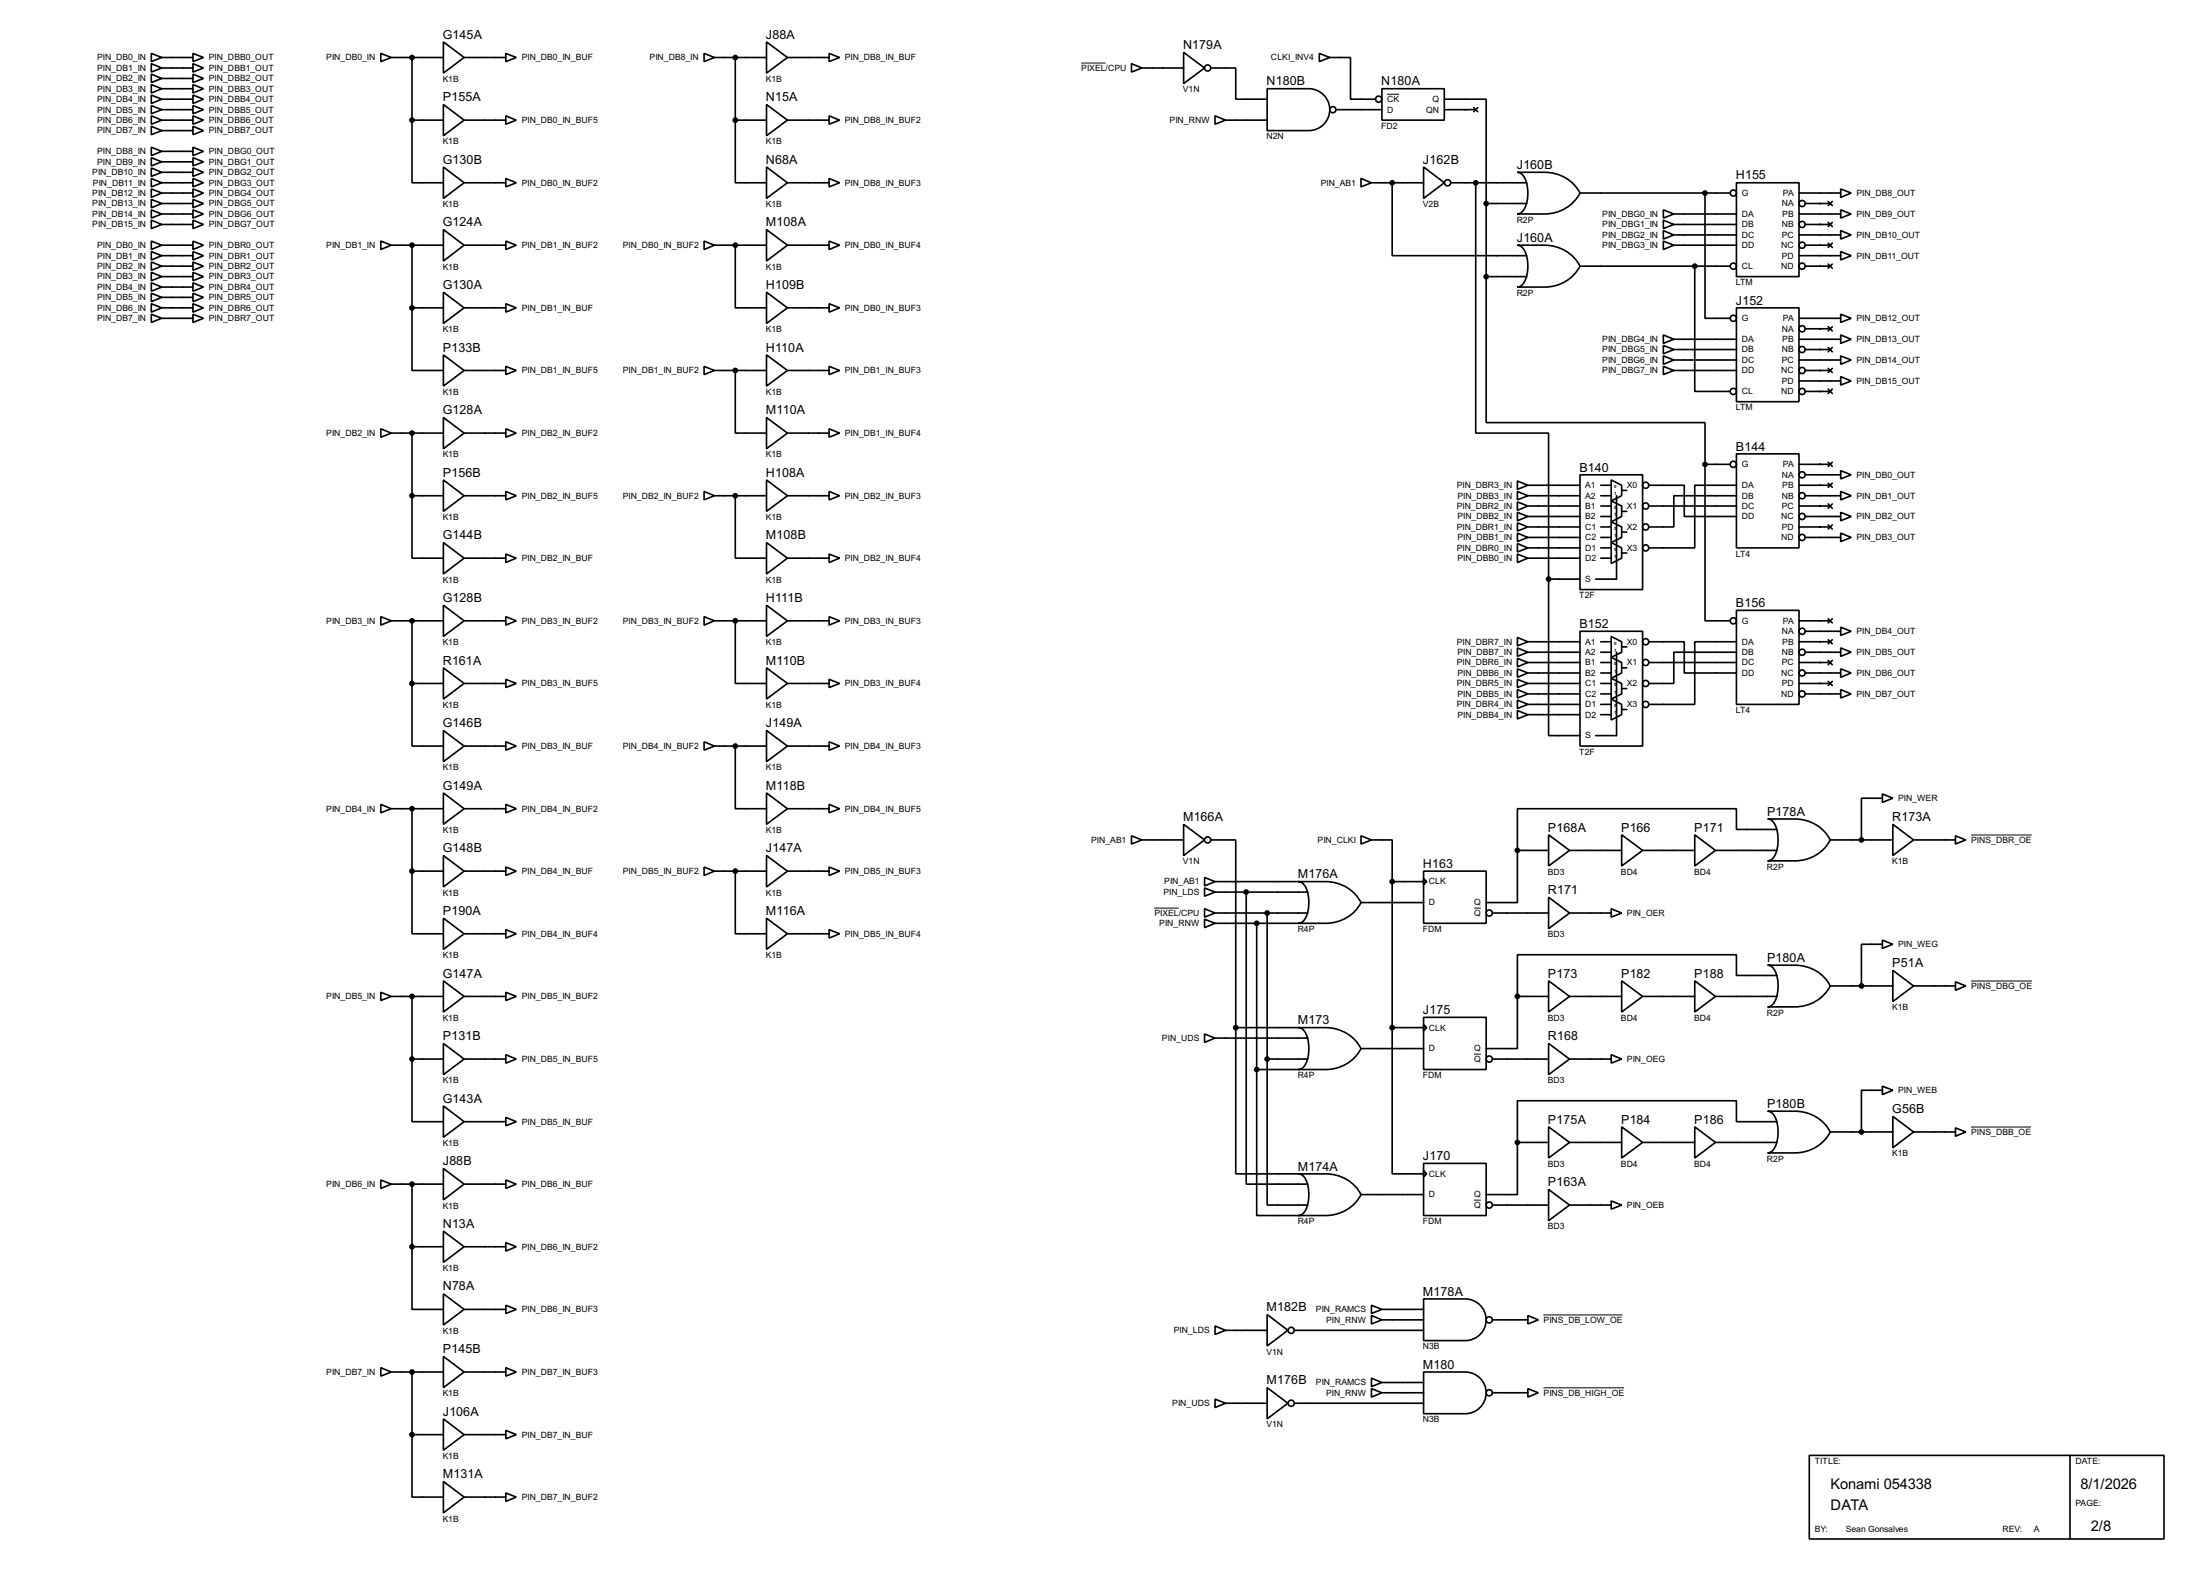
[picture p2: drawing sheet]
<svg xmlns="http://www.w3.org/2000/svg" width="536mm" height="383mm" viewBox="0 0 536 383" stroke-linecap="round" stroke-linejoin="round" font-family="sans-serif">
<g fill="none" stroke="#000" stroke-width=".4">
<path d="M36.9 13l2.5 1-2.5 1zM36.9 15.5l2.5 1.1-2.5 1zM36.9 18.1l2.5 1-2.5 1zM39.4 14h7.6M39.4 16.6h7.6M39.4 19.1h7.6M47 13l2.6 1-2.6 1zM47 15.5l2.6 1.1-2.6 1zM47 18.1l2.6 1-2.6 1zM92.8 13l2.5 1-2.5 1zM95.3 14h12.7M100.4 14v15.3"/>
<path d="M108 10.2l5.1 3.8-5.1 3.8zM113.1 14h10.1M123.2 13l2.6 1-2.6 1zM171.5 13l2.5 1-2.5 1zM174 14h12.7M179.1 14v15.3M186.7 10.2l5.1 3.8-5.1 3.8zM191.8 14h10.2M202 13l2.5 1-2.5 1zM275.6 15.5l2.6 1.1-2.6 1zM278.2 16.6h10.1M288.3 12.8l5.1 3.8-5.1 3.8z"/>
<path d="M294.9 16.6h6.1v7.6h7.7M321.4 13l2.5 1-2.5 1zM323.9 14h5.1v10.2h6.1M36.9 20.6l2.5 1-2.5 1.1zM36.9 23.2l2.5 1-2.5 1zM36.9 25.7l2.5 1-2.5 1zM36.9 28.2l2.5 1.1-2.5 1zM36.9 30.8l2.5 1-2.5 1zM36.9 35.9l2.5 1-2.5 1zM36.9 38.4l2.5 1-2.5 1zM39.4 29.3h7.6M39.4 21.6h7.6"/>
<path d="M39.4 24.2h7.6M39.4 26.7h7.6M39.4 31.8h7.6M39.4 36.9h7.6M39.4 39.4h7.6M47 20.6l2.6 1-2.6 1.1zM47 23.2l2.6 1-2.6 1zM47 25.7l2.6 1-2.6 1zM47 28.2l2.6 1.1-2.6 1zM47 30.8l2.6 1-2.6 1zM47 35.9l2.6 1-2.6 1zM47 38.4l2.6 1-2.6 1z"/>
<path d="M100.4 29.3v15.2h7.6M100.4 29.3h7.6M108 25.5l5.1 3.8-5.1 3.8zM113.1 29.3h10.1M123.2 28.2l2.6 1.1-2.6 1zM179.1 29.3v15.2h7.6M179.1 29.3h7.6M186.7 25.5l5.1 3.8-5.1 3.8zM191.8 29.3h10.2M202 28.2l2.5 1.1-2.5 1zM296 28.2l2.5 1.1-2.5 1zM298.5 29.3h10.2"/>
<path d="M308.7 21.6h10.1a5.1 5.1 0 0 1 5.1 5.1 5.1 5.1 0 0 1-5.1 5.1h-10.1zM325.4 26.7h11.2M336.6 21.6h15.2v7.7h-15.2zM351.8 24.2h10.2v25.4M351.8 26.7h7.7M359 26.2l1 1M360 26.2l-1 1M36.9 40.9l2.5 1.1-2.5 1zM36.9 43.5l2.5 1-2.5 1zM36.9 46l2.5 1-2.5 1.1zM36.9 48.6l2.5 1-2.5 1zM36.9 51.1l2.5 1-2.5 1z"/>
<path d="M36.9 53.6l2.5 1.1-2.5 1zM36.9 58.7l2.5 1-2.5 1.1zM39.4 59.7h7.6M39.4 44.5h7.6M39.4 42h7.6M39.4 47h7.6M39.4 49.6h7.6M39.4 52.1h7.6M39.4 54.7h7.6M47 40.9l2.6 1.1-2.6 1zM47 43.5l2.6 1-2.6 1zM47 46l2.6 1-2.6 1.1z"/>
<path d="M47 48.6l2.6 1-2.6 1zM47 51.1l2.6 1-2.6 1zM47 53.6l2.6 1.1-2.6 1zM47 58.7l2.6 1-2.6 1.1zM92.8 58.7l2.5 1-2.5 1.1zM95.3 59.7h12.7M100.4 59.7v15.3M108 55.9l5.1 3.8-5.1 3.9zM108 40.7l5.1 3.8-5.1 3.8zM113.1 59.7h10.1M113.1 44.5h10.1M123.2 58.7l2.6 1-2.6 1.1z"/>
<path d="M123.2 43.5l2.6 1-2.6 1zM171.5 58.7l2.5 1-2.5 1.1zM174 59.7h12.7M179.1 59.7v15.3h7.6M186.7 55.9l5.1 3.8-5.1 3.9zM186.7 40.7l5.1 3.8-5.1 3.8zM191.8 59.7h10.2M191.8 44.5h10.2M202 58.7l2.5 1-2.5 1.1zM202 43.5l2.5 1-2.5 1zM331.5 43.5l2.6 1-2.6 1zM334.1 44.5h12.7"/>
<path d="M339.1 44.5v17.8h32.8M346.8 40.7l5 3.8-5 3.8zM353.4 44.5h18.5M359.5 44.5v61h17.7v35.5M362 49.6h9.9M362 49.6v17.8M369.6 59.7h6.6a9.6 9.6 0 0 1 8.7 5.1 9.6 9.6 0 0 1-8.7 5.1h-6.6a3.2 3.2 0 0 0 2.4-3.1 7.7 7.7 0 0 0-1.4-6.7zM369.6 42h6.6a9.6 9.6 0 0 1 8.7 5 9.6 9.6 0 0 1-8.7 5.1h-6.6a3.2 3.2 0 0 0 2.4-3.1 7.6 7.6 0 0 0-1.4-6.6zM384.9 47h36.5M405.2 51.1l2.5 1-2.5 1zM405.2 53.6l2.5 1.1-2.5 1zM405.2 56.2l2.5 1-2.5 1z"/>
<path d="M405.2 58.7l2.5 1-2.5 1.1zM407.7 59.7h15.3M407.7 52.1h15.3M407.7 54.7h15.3M407.7 57.2h15.3M415.3 47v30.5h6.1M423 44.5h15.2v22.9h-15.2zM438.2 47h10.2M438.2 52.1h10.2M438.2 57.2h10.2M439.7 59.7h6.1M439.7 49.6h6.1"/>
<path d="M439.7 54.7h6.1M445.3 49.1l1 1M445.3 54.2l1 1M445.3 59.2l1 1.1M446.3 49.1l-1 1M446.3 54.2l-1 1M446.3 59.2l-1 1.1M448.4 46l2.5 1-2.5 1.1zM448.4 51.1l2.5 1-2.5 1zM448.4 56.2l2.5 1-2.5 1zM36.9 61.3l2.5 1-2.5 1zM36.9 63.8l2.5 1-2.5 1z"/>
<path d="M36.9 66.3l2.5 1.1-2.5 1zM36.9 68.9l2.5 1-2.5 1zM36.9 71.4l2.5 1-2.5 1.1zM36.9 74l2.5 1-2.5 1zM36.9 76.5l2.5 1-2.5 1zM39.4 75h7.6M39.4 62.3h7.6M39.4 64.8h7.6M39.4 67.4h7.6M39.4 69.9h7.6M39.4 72.4h7.6M39.4 77.5h7.6"/>
<path d="M47 61.3l2.6 1-2.6 1zM47 63.8l2.6 1-2.6 1zM47 66.3l2.6 1.1-2.6 1zM47 68.9l2.6 1-2.6 1zM47 71.4l2.6 1-2.6 1.1zM47 74l2.6 1-2.6 1zM47 76.5l2.6 1-2.6 1zM100.4 75v15.2h7.6M100.4 75h7.6M108 71.2l5.1 3.8-5.1 3.8zM113.1 75h10.1M123.2 74l2.6 1-2.6 1z"/>
<path d="M186.7 71.2l5.1 3.8-5.1 3.8zM191.8 75h10.2M202 74l2.5 1-2.5 1zM362 67.4v35.5h53.3v10.2M362 67.4h9.9M384.9 64.8h36.5M412.8 64.8v30.5h8.6M423 75h15.2v22.8h-15.2zM438.2 62.3h10.2M438.2 77.5h10.2M439.7 64.8h6.1M445.3 79.6l1 1"/>
<path d="M445.3 64.3l1 1M446.3 79.6l-1 1M446.3 64.3l-1 1M448.4 76.5l2.5 1-2.5 1zM448.4 61.3l2.5 1-2.5 1zM108 86.4l5.1 3.8-5.1 3.8zM113.1 90.2h10.1M123.2 89.2l2.6 1-2.6 1zM171.5 89.2l2.5 1-2.5 1zM174 90.2h12.7M179.1 90.2v15.3h7.6M186.7 86.4l5.1 3.8-5.1 3.8z"/>
<path d="M191.8 90.2h10.2M202 89.2l2.5 1-2.5 1zM405.2 81.6l2.5 1-2.5 1zM405.2 84.1l2.5 1-2.5 1.1zM405.2 86.7l2.5 1-2.5 1zM405.2 89.2l2.5 1-2.5 1zM407.7 90.2h15.3M407.7 82.6h15.3M407.7 85.1h15.3M407.7 87.7h15.3M438.2 82.6h10.2M438.2 87.7h10.2"/>
<path d="M438.2 92.8h10.2M439.7 90.2h6.1M439.7 85.1h6.1M439.7 80.1h6.1M439.7 95.3h6.1M445.3 84.6l1 1.1M445.3 89.7l1 1M445.3 94.8l1 1M446.3 84.6l-1 1.1M446.3 89.7l-1 1M446.3 94.8l-1 1M448.4 81.6l2.5 1-2.5 1z"/>
<path d="M448.4 86.7l2.5 1-2.5 1zM448.4 91.7l2.5 1.1-2.5 1zM92.8 104.4l2.5 1.1-2.5 1zM95.3 105.5h12.7M100.4 105.5v15.2M108 101.7l5.1 3.8-5.1 3.8zM108 116.9l5.1 3.8-5.1 3.8zM113.1 105.5h10.1M123.2 104.4l2.6 1.1-2.6 1zM123.2 119.7l2.6 1-2.6 1zM171.5 119.7l2.5 1-2.5 1zM186.7 116.9l5.1 3.8-5.1 3.8z"/>
<path d="M186.7 101.7l5.1 3.8-5.1 3.8zM191.8 105.5h10.2M202 119.7l2.5 1-2.5 1zM202 104.4l2.5 1.1-2.5 1zM369.6 119.7l2.6 1-2.6 1zM369.6 117.1l2.6 1.1-2.6 1zM372.2 118.2h12.7M384.9 115.6h15.2v28h-15.2zM389.9 118.2h2.6M392.5 116.9l2.5 1.3v2.5l-2.5 1.3zM395 119.4h1.3M401.6 118.2h8.7v7.6h12.7"/>
<path d="M415.3 113.1v38.1h6.1M415.3 113.1h6.1M423 110.5h15.2v22.9h-15.2zM423 118.2h-10.2v15.2h-11.2M438.2 118.2h7.6M438.2 113.1h7.6M439.7 115.6h8.7M445.3 112.6l1 1M445.3 117.7l1 1M446.3 112.6l-1 1M446.3 117.7l-1 1M448.4 114.6l2.5 1-2.5 1z"/>
<path d="M448.4 119.7l2.5 1-2.5 1zM100.4 120.7v15.2h7.6M100.4 120.7h7.6M108 132.1l5.1 3.8-5.1 3.9zM113.1 135.9h10.1M113.1 120.7h10.1M123.2 134.9l2.6 1-2.6 1.1zM174 120.7h12.7M179.1 120.7v15.2h7.6M186.7 132.1l5.1 3.8-5.1 3.9zM191.8 135.9h10.2M191.8 120.7h10.2"/>
<path d="M202 134.9l2.5 1-2.5 1.1zM369.6 122.2l2.6 1-2.6 1.1zM369.6 124.8l2.6 1-2.6 1zM369.6 127.3l2.6 1-2.6 1zM369.6 129.8l2.6 1.1-2.6 1zM369.6 132.4l2.6 1-2.6 1zM369.6 134.9l2.6 1-2.6 1.1zM372.2 135.9h12.7M372.2 120.7h12.7M372.2 123.2h12.7M372.2 125.8h12.7M372.2 130.9h12.7"/>
<path d="M372.2 128.3h12.7M372.2 133.4h12.7M389.9 135.9h2.6M389.9 120.7h2.6M389.9 123.2h2.6M389.9 125.8h2.6M389.9 130.9h2.6M389.9 128.3h2.6M389.9 133.4h2.6M392.5 122l2.5 1.2v2.6l-2.5 1.3zM392.5 127.1l2.5 1.2v2.6l-2.5 1.2zM392.5 132.1l2.5 1.3v2.5l-2.5 1.3z"/>
<path d="M393.8 120.7v20.3h-5.1M395 124.5h1.3M395 129.6h1.3M395 134.7h1.3M401.6 123.2h21.4M423 120.7h-15.3v7.6h-6.1M438.2 123.2h7.6M438.2 128.3h7.6M439.7 120.7h8.7M439.7 125.8h8.7M439.7 130.9h8.7M445.3 122.7l1 1.1"/>
<path d="M445.3 127.8l1 1M446.3 122.7l-1 1.1M446.3 127.8l-1 1M448.4 124.8l2.5 1-2.5 1zM448.4 129.8l2.5 1.1-2.5 1zM92.8 150.2l2.5 1-2.5 1zM95.3 151.2h12.7M100.4 151.2v15.2M108 147.4l5.1 3.8-5.1 3.8zM113.1 151.2h10.1M123.2 150.2l2.6 1-2.6 1zM171.5 150.2l2.5 1-2.5 1z"/>
<path d="M174 151.2h12.7M179.1 151.2v15.2h7.6M186.7 147.4l5.1 3.8-5.1 3.8zM191.8 151.2h10.2M202 150.2l2.5 1-2.5 1zM369.6 155.2l2.6 1.1-2.6 1zM369.6 157.8l2.6 1-2.6 1zM372.2 158.8h12.7M372.2 156.3h12.7M377.2 141v38.1h7.7M377.2 141h7.7M384.9 153.7h15.2v28h-15.2z"/>
<path d="M389.9 158.8h2.6M389.9 156.3h2.6M392.5 155l2.5 1.3v2.5l-2.5 1.3zM393.8 158.8v20.3h-5.1M395 157.5h1.3M401.6 156.3h8.7v7.6h12.7M423 148.6h15.2v22.9h-15.2zM423 156.3h-10.2v15.2h-11.2M423 158.8h-15.3v7.6h-6.1M438.2 151.2h7.6M438.2 156.3h7.6M439.7 153.7h8.7"/>
<path d="M439.7 158.8h8.7M445.3 150.7l1 1M445.3 155.8l1 1M446.3 150.7l-1 1M446.3 155.8l-1 1M448.4 152.7l2.5 1-2.5 1zM448.4 157.8l2.5 1-2.5 1zM100.4 166.4v15.3h7.6M100.4 166.4h7.6M108 177.9l5.1 3.8-5.1 3.8zM108 162.6l5.1 3.8-5.1 3.8zM113.1 166.4h10.1"/>
<path d="M123.2 165.4l2.6 1-2.6 1zM186.7 177.9l5.1 3.8-5.1 3.8zM186.7 162.6l5.1 3.8-5.1 3.8zM191.8 166.4h10.2M202 165.4l2.5 1-2.5 1zM369.6 160.3l2.6 1-2.6 1.1zM369.6 162.9l2.6 1-2.6 1zM369.6 165.4l2.6 1-2.6 1zM369.6 167.9l2.6 1.1-2.6 1zM369.6 170.5l2.6 1-2.6 1zM369.6 173l2.6 1-2.6 1.1zM372.2 166.4h12.7"/>
<path d="M372.2 161.3h12.7M372.2 163.9h12.7M372.2 169h12.7M372.2 171.5h12.7M372.2 174h12.7M389.9 166.4h2.6M389.9 161.3h2.6M389.9 163.9h2.6M389.9 169h2.6M389.9 171.5h2.6M389.9 174h2.6M392.5 160.1l2.5 1.2v2.6l-2.5 1.3z"/>
<path d="M392.5 165.2l2.5 1.2v2.6l-2.5 1.2zM392.5 170.2l2.5 1.3v2.5l-2.5 1.3zM395 162.6h1.3M395 167.7h1.3M395 172.8h1.3M401.6 161.3h21.4M438.2 166.4h7.6M438.2 161.3h7.6M439.7 163.9h8.7M439.7 169h8.7M445.3 160.8l1 1.1M445.3 165.9l1 1"/>
<path d="M446.3 160.8l-1 1.1M446.3 165.9l-1 1M448.4 162.9l2.5 1-2.5 1zM448.4 167.9l2.5 1.1-2.5 1zM92.8 195.9l2.5 1-2.5 1zM95.3 196.9h12.7M100.4 196.9v15.2M108 193.1l5.1 3.8-5.1 3.8zM113.1 196.9h10.1M113.1 181.7h10.1M123.2 195.9l2.6 1-2.6 1zM123.2 180.6l2.6 1.1-2.6 1z"/>
<path d="M171.5 180.6l2.5 1.1-2.5 1zM174 181.7h12.7M179.1 181.7v15.2h7.6M186.7 193.1l5.1 3.8-5.1 3.8zM191.8 196.9h10.2M191.8 181.7h10.2M202 180.6l2.5 1.1-2.5 1zM202 195.9l2.5 1-2.5 1zM430.6 199.4h6.6a9.6 9.6 0 0 1 8.6 5.1 9.5 9.5 0 0 1-8.6 5.1h-6.6a3.2 3.2 0 0 0 2.3-3.1 7.8 7.8 0 0 0-1.3-6.7zM458.5 193.3l2.6 1.1-2.6 1zM458.5 194.4h-5.1v10.1M100.4 212.1v15.3h7.6"/>
<path d="M100.4 212.1h7.6M108 208.3l5.1 3.8-5.1 3.9zM113.1 212.1h10.1M123.2 211.1l2.6 1-2.6 1.1zM171.5 211.1l2.5 1-2.5 1.1zM174 212.1h12.7M179.1 212.1v15.3h7.6M186.7 208.3l5.1 3.8-5.1 3.9zM191.8 212.1h10.2M202 211.1l2.5 1-2.5 1.1zM275.6 203.5l2.6 1-2.6 1zM278.2 204.5h10.1"/>
<path d="M288.3 200.7l5.1 3.8-5.1 3.8zM293.4 216.2l2.6 1-2.6 1zM293.4 213.7l2.6 1-2.6 1zM294.9 204.5h6.1v45.7M296 214.7h20.3M296 217.2h22.6M303.6 217.2v71.1h15M316.3 214.7h6.6a9.6 9.6 0 0 1 8.6 5.1 9.5 9.5 0 0 1-8.6 5h-6.6a3.1 3.1 0 0 0 2.3-3.1 7.8 7.8 0 0 0-1.3-6.6zM331.5 203.5l2.6 1-2.6 1zM331.5 219.8h15.3M334.1 204.5h5v10.2M339.1 214.7h7.7"/>
<path d="M339.1 214.7v35.5M346.8 212.1h15.2v12.7h-15.2zM346.8 213.9l.7 .8-.7 .7zM369.6 207.1v12.7h-7.6M369.6 207.1h7.6M377.2 218.5l5.1 3.8-5.1 3.8zM377.2 203.3l5.1 3.8-5.1 3.8zM382.3 207.1h12.7M395 203.3l5.1 3.8-5.1 3.8zM400.1 207.1h12.7M412.8 203.3l5.1 3.8-5.1 3.8zM417.9 207.1h15"/>
<path d="M432.9 202h-9.9v-5.1h-53.4v10.2M445.8 204.5h15.3M461.1 200.7l5 3.8-5 3.8zM466.1 204.5h10.2M476.3 203.5l2.5 1-2.5 1zM108 238.8l5.1 3.8-5.1 3.8zM108 223.6l5.1 3.8-5.1 3.8zM113.1 227.4h10.1M123.2 226.4l2.6 1-2.6 1zM186.7 223.6l5.1 3.8-5.1 3.8zM191.8 227.4h10.2M202 226.4l2.5 1-2.5 1z"/>
<path d="M293.4 223.8l2.6 1-2.6 1.1zM293.4 221.3l2.6 1-2.6 1zM296 222.3h22.6M296 224.8h20.3M306.1 224.8v35.6M308.7 222.3v35.6M363.5 222.3h13.7M377.2 238.8l5.1 3.8-5.1 3.8zM382.3 222.3h10.2M392.5 221.3l2.5 1-2.5 1zM395 238.8l5.1 3.8-5.1 3.8zM412.8 238.8l5.1 3.8-5.1 3.8z"/>
<path d="M430.6 235h6.6a9.5 9.5 0 0 1 8.6 5.1 9.5 9.5 0 0 1-8.6 5.1h-6.6a3.2 3.2 0 0 0 2.3-3.2 7.7 7.7 0 0 0-1.3-6.6zM432.9 237.5h-9.9v-5h-53.4v10.1M458.5 228.9l2.6 1-2.6 1zM458.5 229.9h-5.1v10.2M461.1 236.3l5 3.8-5 3.8zM476.3 239.1l2.5 1-2.5 1zM92.8 241.6l2.5 1-2.5 1zM95.3 242.6h12.7M100.4 257.9v15.2h7.6M100.4 257.9h7.6M100.4 242.6v15.3M108 254.1l5.1 3.8-5.1 3.8z"/>
<path d="M113.1 242.6h10.1M113.1 257.9h10.1M123.2 241.6l2.6 1-2.6 1zM123.2 256.8l2.6 1.1-2.6 1zM293.4 251.8l2.6 1-2.6 1zM296 252.8h22.6M301 250.2v35.6h15.3M301 250.2h15.3M308.7 257.9v35.5h9.9M308.7 257.9h9.9M316.3 250.2h6.6a9.6 9.6 0 0 1 8.6 5.1 9.5 9.5 0 0 1-8.6 5.1h-6.6a3.2 3.2 0 0 0 2.3-3.1 7.8 7.8 0 0 0-1.3-6.7zM331.5 255.3h15.3"/>
<path d="M339.1 250.2v35.6h7.7M339.1 250.2h7.7M346.8 247.7h15.2v12.7h-15.2zM346.8 249.5l.7 .7-.7 .8zM363.5 257.9h13.7M369.6 242.6v12.7h-7.6M369.6 242.6h7.6M377.2 254.1l5.1 3.8-5.1 3.8zM382.3 242.6h12.7M382.3 257.9h10.2M392.5 256.8l2.5 1.1-2.5 1zM400.1 242.6h12.7"/>
<path d="M417.9 242.6h15M445.8 240.1h15.3M466.1 240.1h10.2M108 269.3l5.1 3.8-5.1 3.8zM113.1 273.1h10.1M123.2 272.1l2.6 1-2.6 1zM306.1 260.4v35.6h10.2M306.1 260.4h10.2M369.6 278.2v12.7h-7.6M369.6 278.2h7.6M377.2 274.4l5.1 3.8-5.1 3.8zM382.3 278.2h12.7"/>
<path d="M395 274.4l5.1 3.8-5.1 3.8zM400.1 278.2h12.7M412.8 274.4l5.1 3.8-5.1 3.8zM417.9 278.2h15M430.6 270.6h6.6a9.5 9.5 0 0 1 8.6 5 9.5 9.5 0 0 1-8.6 5.1h-6.6a3.2 3.2 0 0 0 2.3-3.1 7.7 7.7 0 0 0-1.3-6.6zM432.9 273.1h-9.9v-5.1h-53.4v10.2M445.8 275.6h15.3M458.5 264.5l2.6 1-2.6 1zM458.5 265.5h-5.1v10.1M461.1 271.8l5 3.8-5 3.9zM466.1 275.6h10.2M476.3 274.6l2.5 1-2.5 1.1z"/>
<path d="M92.8 287.3l2.5 1-2.5 1.1zM95.3 288.3h12.7M100.4 288.3v15.3M108 284.5l5.1 3.8-5.1 3.9zM108 299.8l5.1 3.8-5.1 3.8zM113.1 288.3h10.1M123.2 287.3l2.6 1-2.6 1.1zM316.3 285.8h6.6a9.5 9.5 0 0 1 8.6 5.1 9.5 9.5 0 0 1-8.6 5.1h-6.6a3.2 3.2 0 0 0 2.3-3.2 7.7 7.7 0 0 0-1.3-6.6zM331.5 290.9h15.3M346.8 283.3h15.2v12.7h-15.2zM346.8 285l.7 .8-.7 .8zM363.5 293.4h13.7"/>
<path d="M377.2 289.6l5.1 3.8-5.1 3.8zM382.3 293.4h10.2M392.5 292.4l2.5 1-2.5 1zM100.4 303.6v15.2h7.6M100.4 303.6h7.6M108 315l5.1 3.8-5.1 3.8zM113.1 303.6h10.1M113.1 318.8h10.1M123.2 302.6l2.6 1-2.6 1zM123.2 317.8l2.6 1-2.6 1zM334.1 317.8l2.5 1-2.5 1zM336.6 318.8h10.2"/>
<path d="M346.8 316.3h10.1a5.1 5.1 0 0 1 5.1 5 5.1 5.1 0 0 1-5.1 5.1h-10.1zM92.8 333l2.5 1.1-2.5 1zM95.3 334.1h12.7M100.4 334.1v15.2M108 330.3l5.1 3.8-5.1 3.8zM113.1 334.1h10.1M123.2 333l2.6 1.1-2.6 1zM296 322.9l2.5 1-2.5 1zM298.5 323.9h10.2M308.7 320.1l5 3.8-5 3.8zM308.7 337.9l5 3.8-5 3.8zM315.3 323.9h31.5"/>
<path d="M334.1 320.3l2.5 1.1-2.5 1zM334.1 335.6l2.5 1-2.5 1zM334.1 338.1l2.5 1-2.5 1.1zM336.6 321.4h10.2M336.6 336.6h10.2M336.6 339.1h10.2M346.8 334.1h10.1a5.1 5.1 0 0 1 5.1 5 5.1 5.1 0 0 1-5.1 5.1h-10.1zM363.5 321.4h8.7M363.5 339.1h8.7M372.2 320.3l2.5 1.1-2.5 1zM372.2 338.1l2.5 1-2.5 1.1zM100.4 349.3v15.2h7.6"/>
<path d="M100.4 349.3h7.6M108 345.5l5.1 3.8-5.1 3.8zM113.1 349.3h10.1M123.2 348.3l2.6 1-2.6 1zM296 340.7l2.5 1-2.5 1zM298.5 341.7h10.2M315.3 341.7h31.5M440.7 354.4h86.4v20.3h-86.4zM504.2 354.4v20.3M108 360.7l5.1 3.8-5.1 3.9zM113.1 364.5h10.1M123.2 363.5l2.6 1-2.6 1.1z"/>
<circle cx="294.1" cy="16.6" r=".75"/>
<circle cx="324.6" cy="26.7" r=".75"/>
<circle cx="335.8" cy="24.2" r=".75"/>
<circle cx="352.6" cy="44.5" r=".75"/>
<circle cx="422.2" cy="47" r=".75"/>
<circle cx="438.9" cy="59.7" r=".75"/>
<circle cx="438.9" cy="54.7" r=".75"/>
<circle cx="438.9" cy="49.6" r=".75"/>
<circle cx="422.2" cy="77.5" r=".75"/>
<circle cx="422.2" cy="64.8" r=".75"/>
<circle cx="438.9" cy="64.8" r=".75"/>
<circle cx="422.2" cy="95.3" r=".75"/>
<circle cx="438.9" cy="95.3" r=".75"/>
<circle cx="438.9" cy="80.1" r=".75"/>
<circle cx="438.9" cy="85.1" r=".75"/>
<circle cx="438.9" cy="90.2" r=".75"/>
<circle cx="400.8" cy="118.2" r=".75"/>
<circle cx="422.2" cy="113.1" r=".75"/>
<circle cx="438.9" cy="115.6" r=".75"/>
<circle cx="400.8" cy="133.4" r=".75"/>
<circle cx="400.8" cy="128.3" r=".75"/>
<circle cx="400.8" cy="123.2" r=".75"/>
<circle cx="438.9" cy="130.9" r=".75"/>
<circle cx="438.9" cy="125.8" r=".75"/>
<circle cx="438.9" cy="120.7" r=".75"/>
<circle cx="400.8" cy="156.3" r=".75"/>
<circle cx="422.2" cy="151.2" r=".75"/>
<circle cx="438.9" cy="158.8" r=".75"/>
<circle cx="438.9" cy="153.7" r=".75"/>
<circle cx="400.8" cy="161.3" r=".75"/>
<circle cx="400.8" cy="171.5" r=".75"/>
<circle cx="400.8" cy="166.4" r=".75"/>
<circle cx="438.9" cy="163.9" r=".75"/>
<circle cx="438.9" cy="169" r=".75"/>
<circle cx="294.1" cy="204.5" r=".75"/>
<circle cx="362.7" cy="222.3" r=".75"/>
<circle cx="362.7" cy="257.9" r=".75"/>
<circle cx="362.7" cy="293.4" r=".75"/>
<circle cx="314.5" cy="323.9" r=".75"/>
<circle cx="362.7" cy="321.4" r=".75"/>
<circle cx="362.7" cy="339.1" r=".75"/>
<circle cx="314.5" cy="341.7" r=".75"/>
</g>
<g fill="#000">
<circle cx="356.9" cy="26.7" r=".2"/>
<circle cx="443.3" cy="59.7" r=".2"/>
<circle cx="443.3" cy="54.7" r=".2"/>
<circle cx="443.3" cy="49.6" r=".2"/>
<circle cx="443.3" cy="64.8" r=".2"/>
<circle cx="443.3" cy="85.1" r=".2"/>
<circle cx="443.3" cy="95.3" r=".2"/>
<circle cx="443.3" cy="80.1" r=".2"/>
<circle cx="443.3" cy="90.2" r=".2"/>
<circle cx="443.3" cy="113.1" r=".2"/>
<circle cx="443.3" cy="118.2" r=".2"/>
<circle cx="443.3" cy="128.3" r=".2"/>
<circle cx="443.3" cy="123.2" r=".2"/>
<circle cx="443.3" cy="156.3" r=".2"/>
<circle cx="443.3" cy="151.2" r=".2"/>
<circle cx="443.3" cy="166.4" r=".2"/>
<circle cx="443.3" cy="161.3" r=".2"/>
</g>
<g fill="#000" stroke="#000" stroke-width=".4">
<circle cx="100.3" cy="14" r=".5"/>
<circle cx="179.1" cy="14" r=".5"/>
<circle cx="100.3" cy="29.3" r=".5"/>
<circle cx="179.1" cy="29.3" r=".5"/>
<circle cx="100.3" cy="59.7" r=".5"/>
<circle cx="179.1" cy="59.7" r=".5"/>
<circle cx="339.1" cy="44.5" r=".5"/>
<circle cx="359.4" cy="44.5" r=".5"/>
<circle cx="362" cy="49.6" r=".5"/>
<circle cx="415.3" cy="47" r=".5"/>
<circle cx="100.3" cy="75" r=".5"/>
<circle cx="362" cy="67.4" r=".5"/>
<circle cx="412.8" cy="64.8" r=".5"/>
<circle cx="179.1" cy="90.2" r=".5"/>
<circle cx="100.3" cy="105.5" r=".5"/>
<circle cx="415.3" cy="113.1" r=".5"/>
<circle cx="100.3" cy="120.7" r=".5"/>
<circle cx="179.1" cy="120.7" r=".5"/>
<circle cx="100.3" cy="151.2" r=".5"/>
<circle cx="179.1" cy="151.2" r=".5"/>
<circle cx="377.2" cy="141" r=".5"/>
<circle cx="100.3" cy="166.4" r=".5"/>
<circle cx="100.3" cy="196.9" r=".5"/>
<circle cx="179.1" cy="181.7" r=".5"/>
<circle cx="100.3" cy="212.1" r=".5"/>
<circle cx="179.1" cy="212.1" r=".5"/>
<circle cx="303.5" cy="217.2" r=".5"/>
<circle cx="339.1" cy="214.7" r=".5"/>
<circle cx="369.6" cy="207.1" r=".5"/>
<circle cx="453.4" cy="204.5" r=".5"/>
<circle cx="306.1" cy="224.8" r=".5"/>
<circle cx="308.6" cy="222.3" r=".5"/>
<circle cx="100.3" cy="242.6" r=".5"/>
<circle cx="100.3" cy="257.9" r=".5"/>
<circle cx="301" cy="250.2" r=".5"/>
<circle cx="308.6" cy="257.9" r=".5"/>
<circle cx="339.1" cy="250.2" r=".5"/>
<circle cx="369.6" cy="242.6" r=".5"/>
<circle cx="453.4" cy="240.1" r=".5"/>
<circle cx="306.1" cy="260.4" r=".5"/>
<circle cx="369.6" cy="278.2" r=".5"/>
<circle cx="453.4" cy="275.6" r=".5"/>
<circle cx="100.3" cy="288.3" r=".5"/>
<circle cx="100.3" cy="303.6" r=".5"/>
<circle cx="100.3" cy="334.1" r=".5"/>
<circle cx="100.3" cy="349.3" r=".5"/>
</g>
<path d="M263.4 15.4h5.9M337.9 23h2.9M480.1 203.3h14.8M281.2 221.1h5.9M359.1 221.1h1.6M480.1 238.9h14.9M359.1 256.7h1.6M480.1 274.4h14.6M359.1 292.2h1.6M376 320.2h19.2M376 337.9h19.6" fill="none" stroke="#000" stroke-width=".24"/>
<g font-size="4">
<text x="445.9" y="362.5">Konami 054338</text>
<text x="506.8" y="362.5">8/1/2026</text>
<text x="445.9" y="367.6">DATA</text>
<text x="509.3" y="372.7">2/8</text>
</g>
<g font-size="3.4">
<text x="107.9" y="9.4">G145A</text>
<text x="186.6" y="9.4">J88A</text>
<text x="288.2" y="12">N179A</text>
<text x="308.5" y="20.8">N180B</text>
<text x="336.5" y="20.8">N180A</text>
<text x="107.9" y="24.7">P155A</text>
<text x="186.6" y="24.7">N15A</text>
<text x="107.9" y="39.9">G130B</text>
<text x="186.6" y="39.9">N68A</text>
<text x="346.6" y="39.9">J162B</text>
<text x="369.5" y="41.2">J160B</text>
<text x="422.8" y="43.7">H155</text>
<text x="107.9" y="55.1">G124A</text>
<text x="186.6" y="55.1">M108A</text>
<text x="369.5" y="58.9">J160A</text>
<text x="107.9" y="70.4">G130A</text>
<text x="186.6" y="70.4">H109B</text>
<text x="422.8" y="74.1">J152</text>
<text x="107.9" y="85.6">P133B</text>
<text x="186.6" y="85.6">H110A</text>
<text x="107.9" y="100.9">G128A</text>
<text x="186.6" y="100.9">M110A</text>
<text x="422.8" y="109.7">B144</text>
<text x="107.9" y="116.1">P156B</text>
<text x="186.6" y="116.1">H108A</text>
<text x="384.7" y="114.8">B140</text>
<text x="107.9" y="131.3">G144B</text>
<text x="186.6" y="131.3">M108B</text>
<text x="107.9" y="146.6">G128B</text>
<text x="186.6" y="146.6">H111B</text>
<text x="422.8" y="147.8">B156</text>
<text x="384.7" y="152.9">B152</text>
<text x="107.9" y="161.8">R161A</text>
<text x="186.6" y="161.8">M110B</text>
<text x="107.9" y="177.1">G146B</text>
<text x="186.6" y="177.1">J149A</text>
<text x="107.9" y="192.3">G149A</text>
<text x="186.6" y="192.3">M118B</text>
<text x="288.2" y="199.9">M166A</text>
<text x="377.1" y="202.5">P168A</text>
<text x="394.9" y="202.5">P166</text>
<text x="412.7" y="202.5">P171</text>
<text x="430.4" y="198.6">P178A</text>
<text x="460.9" y="199.9">R173A</text>
<text x="107.9" y="207.5">G148B</text>
<text x="186.6" y="207.5">J147A</text>
<text x="316.1" y="213.9">M176A</text>
<text x="346.6" y="211.3">H163</text>
<text x="377.1" y="217.7">R171</text>
<text x="107.9" y="222.8">P190A</text>
<text x="186.6" y="222.8">M116A</text>
<text x="107.9" y="238">G147A</text>
<text x="377.1" y="238">P173</text>
<text x="394.9" y="238">P182</text>
<text x="412.7" y="238">P188</text>
<text x="430.4" y="234.2">P180A</text>
<text x="460.9" y="235.5">P51A</text>
<text x="316.1" y="249.4">M173</text>
<text x="346.6" y="246.9">J175</text>
<text x="107.9" y="253.3">P131B</text>
<text x="377.1" y="253.3">R168</text>
<text x="107.9" y="268.5">G143A</text>
<text x="430.4" y="269.8">P180B</text>
<text x="377.1" y="273.6">P175A</text>
<text x="394.9" y="273.6">P184</text>
<text x="412.7" y="273.6">P186</text>
<text x="460.9" y="271">G56B</text>
<text x="107.9" y="283.7">J88B</text>
<text x="316.1" y="285">M174A</text>
<text x="346.6" y="282.5">J170</text>
<text x="377.1" y="288.8">P163A</text>
<text x="107.9" y="299">N13A</text>
<text x="107.9" y="314.2">N78A</text>
<text x="346.6" y="315.5">M178A</text>
<text x="308.5" y="319.3">M182B</text>
<text x="107.9" y="329.5">P145B</text>
<text x="346.6" y="333.3">M180</text>
<text x="308.5" y="337.1">M176B</text>
<text x="107.9" y="344.7">J106A</text>
<text x="107.9" y="359.9">M131A</text>
</g>
<g font-size="2.4">
<text x="23.6" y="14.7">PIN_DB0_IN</text>
<text x="23.6" y="17.2">PIN_DB1_IN</text>
<text x="50.9" y="14.7">PIN_DBB0_OUT</text>
<text x="50.9" y="17.2">PIN_DBB1_OUT</text>
<text x="79.5" y="14.7">PIN_DB0_IN</text>
<text x="127.1" y="14.7">PIN_DB0_IN_BUF</text>
<text x="158.2" y="14.7">PIN_DB8_IN</text>
<text x="205.8" y="14.7">PIN_DB8_IN_BUF</text>
<text x="263.4" y="17.2">PIXEL/CPU</text>
<text x="309.6" y="14.7">CLKI_INV4</text>
<text x="23.6" y="19.8">PIN_DB2_IN</text>
<text x="23.6" y="22.3">PIN_DB3_IN</text>
<text x="50.9" y="19.8">PIN_DBB2_OUT</text>
<text x="50.9" y="22.3">PIN_DBB3_OUT</text>
<text x="107.8" y="19.9">K1B</text>
<text x="186.5" y="19.9">K1B</text>
<text x="288.1" y="22.5">V1N</text>
<text x="23.6" y="24.8">PIN_DB4_IN</text>
<text x="23.6" y="27.4">PIN_DB5_IN</text>
<text x="23.6" y="30">PIN_DB6_IN</text>
<text x="50.9" y="24.8">PIN_DBB4_OUT</text>
<text x="50.9" y="27.4">PIN_DBB5_OUT</text>
<text x="50.9" y="30">PIN_DBB6_OUT</text>
<text x="127.1" y="30">PIN_DB0_IN_BUF5</text>
<text x="205.8" y="30">PIN_DB8_IN_BUF2</text>
<text x="284.9" y="30">PIN_RNW</text>
<text x="337.9" y="27.4">D</text>
<text x="337.9" y="24.8">CK</text>
<text x="347.4" y="27.4">QN</text>
<text x="348.9" y="24.8">Q</text>
<text x="23.6" y="32.5">PIN_DB7_IN</text>
<text x="50.9" y="32.5">PIN_DBB7_OUT</text>
<text x="107.8" y="35.2">K1B</text>
<text x="186.5" y="35.2">K1B</text>
<text x="308.5" y="33.9">N2N</text>
<text x="336.4" y="31.4">FD2</text>
<text x="23.6" y="37.5">PIN_DB8_IN</text>
<text x="23.6" y="40.1">PIN_DB9_IN</text>
<text x="50.9" y="37.5">PIN_DBG0_OUT</text>
<text x="50.9" y="40.1">PIN_DBG1_OUT</text>
<text x="22.5" y="42.7">PIN_DB10_IN</text>
<text x="22.5" y="47.7">PIN_DB12_IN</text>
<text x="22.6" y="45.2">PIN_DB11_IN</text>
<text x="50.9" y="42.7">PIN_DBG2_OUT</text>
<text x="50.9" y="45.2">PIN_DBG3_OUT</text>
<text x="50.9" y="47.7">PIN_DBG4_OUT</text>
<text x="127.1" y="45.2">PIN_DB0_IN_BUF2</text>
<text x="205.8" y="45.2">PIN_DB8_IN_BUF3</text>
<text x="321.7" y="45.2">PIN_AB1</text>
<text x="424.2" y="47.7">G</text>
<text x="434.3" y="47.7">PA</text>
<text x="452.2" y="47.7">PIN_DB8_OUT</text>
<text x="22.5" y="50.2">PIN_DB13_IN</text>
<text x="22.5" y="52.8">PIN_DB14_IN</text>
<text x="50.9" y="50.2">PIN_DBG5_OUT</text>
<text x="50.9" y="52.8">PIN_DBG6_OUT</text>
<text x="107.8" y="50.4">K1B</text>
<text x="186.5" y="50.4">K1B</text>
<text x="346.6" y="50.4">V2B</text>
<text x="390.3" y="52.8">PIN_DBG0_IN</text>
<text x="424.2" y="52.8">DA</text>
<text x="434" y="50.2">NA</text>
<text x="434.1" y="52.8">PB</text>
<text x="452.2" y="52.8">PIN_DB9_OUT</text>
<text x="22.5" y="55.4">PIN_DB15_IN</text>
<text x="50.9" y="55.4">PIN_DBG7_OUT</text>
<text x="369.4" y="54.2">R2P</text>
<text x="390.3" y="55.4">PIN_DBG1_IN</text>
<text x="390.3" y="57.9">PIN_DBG2_IN</text>
<text x="424.2" y="55.4">DB</text>
<text x="424.2" y="57.9">DC</text>
<text x="434" y="57.9">PC</text>
<text x="434" y="55.4">NB</text>
<text x="452.2" y="57.9">PIN_DB10_OUT</text>
<text x="23.6" y="60.4">PIN_DB0_IN</text>
<text x="23.6" y="62.9">PIN_DB1_IN</text>
<text x="23.6" y="65.5">PIN_DB2_IN</text>
<text x="50.9" y="60.4">PIN_DBR0_OUT</text>
<text x="50.9" y="62.9">PIN_DBR1_OUT</text>
<text x="50.9" y="65.5">PIN_DBR2_OUT</text>
<text x="79.5" y="60.4">PIN_DB1_IN</text>
<text x="107.8" y="65.6">K1B</text>
<text x="127.1" y="60.4">PIN_DB1_IN_BUF2</text>
<text x="151.7" y="60.4">PIN_DB0_IN_BUF2</text>
<text x="186.5" y="65.6">K1B</text>
<text x="205.8" y="60.4">PIN_DB0_IN_BUF4</text>
<text x="390.3" y="60.4">PIN_DBG3_IN</text>
<text x="424.2" y="60.4">DD</text>
<text x="424.2" y="65.5">CL</text>
<text x="433.8" y="60.4">NC</text>
<text x="433.8" y="65.5">ND</text>
<text x="434" y="62.9">PD</text>
<text x="452.2" y="62.9">PIN_DB11_OUT</text>
<text x="23.6" y="68.1">PIN_DB3_IN</text>
<text x="23.6" y="70.6">PIN_DB4_IN</text>
<text x="50.9" y="68.1">PIN_DBR3_OUT</text>
<text x="50.9" y="70.6">PIN_DBR4_OUT</text>
<text x="369.4" y="72">R2P</text>
<text x="422.8" y="69.5">LTM</text>
<text x="23.6" y="73.1">PIN_DB5_IN</text>
<text x="23.6" y="75.6">PIN_DB6_IN</text>
<text x="50.9" y="73.1">PIN_DBR5_OUT</text>
<text x="50.9" y="75.6">PIN_DBR6_OUT</text>
<text x="127.1" y="75.6">PIN_DB1_IN_BUF</text>
<text x="205.8" y="75.6">PIN_DB0_IN_BUF3</text>
<text x="23.6" y="78.2">PIN_DB7_IN</text>
<text x="50.9" y="78.2">PIN_DBR7_OUT</text>
<text x="107.8" y="80.8">K1B</text>
<text x="186.5" y="80.8">K1B</text>
<text x="390.3" y="83.3">PIN_DBG4_IN</text>
<text x="424.2" y="83.3">DA</text>
<text x="424.2" y="78.2">G</text>
<text x="434" y="80.8">NA</text>
<text x="434.1" y="83.3">PB</text>
<text x="434.3" y="78.2">PA</text>
<text x="452.2" y="78.2">PIN_DB12_OUT</text>
<text x="452.2" y="83.3">PIN_DB13_OUT</text>
<text x="390.3" y="85.8">PIN_DBG5_IN</text>
<text x="390.3" y="88.4">PIN_DBG6_IN</text>
<text x="424.2" y="85.8">DB</text>
<text x="424.2" y="88.4">DC</text>
<text x="434" y="88.4">PC</text>
<text x="434" y="85.8">NB</text>
<text x="452.2" y="88.4">PIN_DB14_OUT</text>
<text x="127.1" y="90.9">PIN_DB1_IN_BUF5</text>
<text x="151.7" y="90.9">PIN_DB1_IN_BUF2</text>
<text x="205.8" y="90.9">PIN_DB1_IN_BUF3</text>
<text x="390.3" y="90.9">PIN_DBG7_IN</text>
<text x="424.2" y="90.9">DD</text>
<text x="424.2" y="96">CL</text>
<text x="433.8" y="90.9">NC</text>
<text x="433.8" y="96">ND</text>
<text x="434" y="93.5">PD</text>
<text x="452.2" y="93.5">PIN_DB15_OUT</text>
<text x="107.8" y="96.1">K1B</text>
<text x="186.5" y="96.1">K1B</text>
<text x="422.8" y="99.9">LTM</text>
<text x="79.5" y="106.2">PIN_DB2_IN</text>
<text x="127.1" y="106.2">PIN_DB2_IN_BUF2</text>
<text x="205.8" y="106.2">PIN_DB1_IN_BUF4</text>
<text x="107.8" y="111.4">K1B</text>
<text x="186.5" y="111.4">K1B</text>
<text x="424.2" y="113.7">G</text>
<text x="434.3" y="113.7">PA</text>
<text x="354.8" y="118.9">PIN_DBR3_IN</text>
<text x="386.1" y="118.9">A1</text>
<text x="396.3" y="118.9">X0</text>
<text x="424.2" y="118.9">DA</text>
<text x="434" y="116.3">NA</text>
<text x="434.1" y="118.9">PB</text>
<text x="452.2" y="116.3">PIN_DB0_OUT</text>
<text x="127.1" y="121.4">PIN_DB2_IN_BUF5</text>
<text x="151.7" y="121.4">PIN_DB2_IN_BUF2</text>
<text x="205.8" y="121.4">PIN_DB2_IN_BUF3</text>
<text x="354.8" y="123.9">PIN_DBR2_IN</text>
<text x="355" y="121.4">PIN_DBB3_IN</text>
<text x="386.1" y="121.4">A2</text>
<text x="386.1" y="123.9">B1</text>
<text x="396.3" y="123.9">X1</text>
<text x="424.2" y="121.4">DB</text>
<text x="424.2" y="123.9">DC</text>
<text x="434" y="123.9">PC</text>
<text x="434" y="121.4">NB</text>
<text x="452.2" y="121.4">PIN_DB1_OUT</text>
<text x="107.8" y="126.6">K1B</text>
<text x="186.5" y="126.6">K1B</text>
<text x="354.8" y="129">PIN_DBR1_IN</text>
<text x="355" y="126.4">PIN_DBB2_IN</text>
<text x="355" y="131.6">PIN_DBB1_IN</text>
<text x="386.1" y="126.4">B2</text>
<text x="386.1" y="129">C1</text>
<text x="386.1" y="131.6">C2</text>
<text x="396.3" y="129">X2</text>
<text x="424.2" y="126.4">DD</text>
<text x="433.8" y="126.4">NC</text>
<text x="433.8" y="131.6">ND</text>
<text x="434" y="129">PD</text>
<text x="452.2" y="126.4">PIN_DB2_OUT</text>
<text x="452.2" y="131.6">PIN_DB3_OUT</text>
<text x="127.1" y="136.6">PIN_DB2_IN_BUF</text>
<text x="205.8" y="136.6">PIN_DB2_IN_BUF4</text>
<text x="354.8" y="134.1">PIN_DBR0_IN</text>
<text x="355" y="136.6">PIN_DBB0_IN</text>
<text x="386.1" y="134.1">D1</text>
<text x="386.1" y="136.6">D2</text>
<text x="396.3" y="134.1">X3</text>
<text x="422.8" y="135.5">LT4</text>
<text x="107.8" y="141.8">K1B</text>
<text x="186.5" y="141.8">K1B</text>
<text x="386.1" y="141.7">S</text>
<text x="384.7" y="145.7">T2F</text>
<text x="79.5" y="151.9">PIN_DB3_IN</text>
<text x="127.1" y="151.9">PIN_DB3_IN_BUF2</text>
<text x="151.7" y="151.9">PIN_DB3_IN_BUF2</text>
<text x="205.8" y="151.9">PIN_DB3_IN_BUF3</text>
<text x="424.2" y="151.9">G</text>
<text x="434" y="154.4">NA</text>
<text x="434.3" y="151.9">PA</text>
<text x="452.2" y="154.4">PIN_DB4_OUT</text>
<text x="107.8" y="157.1">K1B</text>
<text x="186.5" y="157.1">K1B</text>
<text x="354.8" y="157">PIN_DBR7_IN</text>
<text x="355" y="159.5">PIN_DBB7_IN</text>
<text x="386.1" y="157">A1</text>
<text x="386.1" y="159.5">A2</text>
<text x="396.3" y="157">X0</text>
<text x="424.2" y="157">DA</text>
<text x="424.2" y="159.5">DB</text>
<text x="434" y="159.5">NB</text>
<text x="434.1" y="157">PB</text>
<text x="452.2" y="159.5">PIN_DB5_OUT</text>
<text x="127.1" y="167.1">PIN_DB3_IN_BUF5</text>
<text x="205.8" y="167.1">PIN_DB3_IN_BUF4</text>
<text x="354.8" y="162">PIN_DBR6_IN</text>
<text x="354.8" y="167.1">PIN_DBR5_IN</text>
<text x="355" y="164.6">PIN_DBB6_IN</text>
<text x="386.1" y="162">B1</text>
<text x="386.1" y="164.6">B2</text>
<text x="386.1" y="167.1">C1</text>
<text x="396.3" y="162">X1</text>
<text x="396.3" y="167.1">X2</text>
<text x="424.2" y="162">DC</text>
<text x="424.2" y="164.6">DD</text>
<text x="433.8" y="164.6">NC</text>
<text x="434" y="162">PC</text>
<text x="434" y="167.1">PD</text>
<text x="452.2" y="164.6">PIN_DB6_OUT</text>
<text x="107.8" y="172.3">K1B</text>
<text x="186.5" y="172.3">K1B</text>
<text x="354.8" y="172.2">PIN_DBR4_IN</text>
<text x="355" y="169.7">PIN_DBB5_IN</text>
<text x="386.1" y="169.7">C2</text>
<text x="386.1" y="172.2">D1</text>
<text x="396.3" y="172.2">X3</text>
<text x="422.8" y="173.6">LT4</text>
<text x="433.8" y="169.7">ND</text>
<text x="452.2" y="169.7">PIN_DB7_OUT</text>
<text x="355" y="174.7">PIN_DBB4_IN</text>
<text x="386.1" y="179.8">S</text>
<text x="386.1" y="174.7">D2</text>
<text x="127.1" y="182.4">PIN_DB3_IN_BUF</text>
<text x="151.7" y="182.4">PIN_DB4_IN_BUF2</text>
<text x="205.8" y="182.4">PIN_DB4_IN_BUF3</text>
<text x="384.7" y="183.8">T2F</text>
<text x="107.8" y="187.6">K1B</text>
<text x="186.5" y="187.6">K1B</text>
<text x="79.5" y="197.6">PIN_DB4_IN</text>
<text x="127.1" y="197.6">PIN_DB4_IN_BUF2</text>
<text x="205.8" y="197.6">PIN_DB4_IN_BUF5</text>
<text x="462.3" y="195.1">PIN_WER</text>
<text x="107.8" y="202.8">K1B</text>
<text x="186.5" y="202.8">K1B</text>
<text x="265.8" y="205.2">PIN_AB1</text>
<text x="320.9" y="205.2">PIN_CLKI</text>
<text x="480.1" y="205.2">PINS_DBR_OE</text>
<text x="127.1" y="212.8">PIN_DB4_IN_BUF</text>
<text x="151.7" y="212.8">PIN_DB5_IN_BUF2</text>
<text x="205.8" y="212.8">PIN_DB5_IN_BUF3</text>
<text x="283.6" y="215.4">PIN_AB1</text>
<text x="288.1" y="210.4">V1N</text>
<text x="348" y="215.4">CLK</text>
<text x="377" y="213">BD3</text>
<text x="394.8" y="213">BD4</text>
<text x="412.6" y="213">BD4</text>
<text x="430.4" y="211.7">R2P</text>
<text x="460.9" y="210.4">K1B</text>
<text x="107.8" y="218.1">K1B</text>
<text x="186.5" y="218.1">K1B</text>
<text x="283.4" y="217.9">PIN_LDS</text>
<text x="348" y="220.5">D</text>
<text x="359.1" y="220.5">Q</text>
<text x="281.2" y="223">PIXEL/CPU</text>
<text x="282.4" y="225.5">PIN_RNW</text>
<text x="316.1" y="226.9">R4P</text>
<text x="346.6" y="226.9">FDM</text>
<text x="359.1" y="223">Q</text>
<text x="396.3" y="223">PIN_OER</text>
<text x="107.8" y="233.3">K1B</text>
<text x="127.1" y="228.1">PIN_DB4_IN_BUF4</text>
<text x="186.5" y="233.3">K1B</text>
<text x="205.8" y="228.1">PIN_DB5_IN_BUF4</text>
<text x="377" y="228.2">BD3</text>
<text x="462.3" y="230.6">PIN_WEG</text>
<text x="79.5" y="243.3">PIN_DB5_IN</text>
<text x="127.1" y="243.3">PIN_DB5_IN_BUF2</text>
<text x="460.9" y="246">K1B</text>
<text x="480.1" y="240.8">PINS_DBG_OE</text>
<text x="107.8" y="248.5">K1B</text>
<text x="348" y="250.9">CLK</text>
<text x="377" y="248.5">BD3</text>
<text x="394.8" y="248.5">BD4</text>
<text x="412.6" y="248.5">BD4</text>
<text x="430.4" y="247.3">R2P</text>
<text x="283" y="253.5">PIN_UDS</text>
<text x="348" y="256">D</text>
<text x="359.1" y="256">Q</text>
<text x="107.8" y="263.8">K1B</text>
<text x="127.1" y="258.6">PIN_DB5_IN_BUF5</text>
<text x="316.1" y="262.5">R4P</text>
<text x="346.6" y="262.5">FDM</text>
<text x="359.1" y="258.6">Q</text>
<text x="377" y="263.8">BD3</text>
<text x="396.3" y="258.6">PIN_OEG</text>
<text x="462.3" y="266.2">PIN_WEB</text>
<text x="127.1" y="273.8">PIN_DB5_IN_BUF</text>
<text x="107.8" y="279">K1B</text>
<text x="460.9" y="281.6">K1B</text>
<text x="480.1" y="276.3">PINS_DBB_OE</text>
<text x="348" y="286.5">CLK</text>
<text x="377" y="284.1">BD3</text>
<text x="394.8" y="284.1">BD4</text>
<text x="412.6" y="284.1">BD4</text>
<text x="430.4" y="282.8">R2P</text>
<text x="79.5" y="289">PIN_DB6_IN</text>
<text x="127.1" y="289">PIN_DB6_IN_BUF</text>
<text x="348" y="291.6">D</text>
<text x="359.1" y="291.6">Q</text>
<text x="107.8" y="294.3">K1B</text>
<text x="316.1" y="298.1">R4P</text>
<text x="346.6" y="298.1">FDM</text>
<text x="359.1" y="294.1">Q</text>
<text x="377" y="299.3">BD3</text>
<text x="396.3" y="294.1">PIN_OEB</text>
<text x="127.1" y="304.3">PIN_DB6_IN_BUF2</text>
<text x="107.8" y="309.5">K1B</text>
<text x="127.1" y="319.5">PIN_DB6_IN_BUF3</text>
<text x="320.5" y="319.5">PIN_RAMCS</text>
<text x="323" y="322.1">PIN_RNW</text>
<text x="376" y="322.1">PINS_DB_LOW_OE</text>
<text x="107.8" y="324.7">K1B</text>
<text x="285.9" y="324.6">PIN_LDS</text>
<text x="308.5" y="329.8">V1N</text>
<text x="346.6" y="328.5">N3B</text>
<text x="79.5" y="334.8">PIN_DB7_IN</text>
<text x="127.1" y="334.8">PIN_DB7_IN_BUF3</text>
<text x="107.8" y="340">K1B</text>
<text x="320.5" y="337.3">PIN_RAMCS</text>
<text x="323" y="339.8">PIN_RNW</text>
<text x="376" y="339.8">PINS_DB_HIGH_OE</text>
<text x="285.5" y="342.4">PIN_UDS</text>
<text x="308.5" y="347.6">V1N</text>
<text x="346.6" y="346.3">N3B</text>
<text x="127.1" y="350">PIN_DB7_IN_BUF</text>
<text x="107.8" y="355.2">K1B</text>
<text x="442" y="356.5">TITLE:</text>
<text x="505.5" y="356.5">DATE:</text>
<text x="127.1" y="365.2">PIN_DB7_IN_BUF2</text>
<text x="107.8" y="370.4">K1B</text>
<text x="505.5" y="366.7">PAGE:</text>
<text x="442" y="373">BY:</text>
<text x="449.6" y="373">Sean Gonsalves</text>
<text x="487.7" y="373">REV:</text>
<text x="495.4" y="373">A</text>
</g>
<g font-size="1.2">
<text x="393.2" y="118.9">0</text>
<text x="393.2" y="120.6">1</text>
<text x="393.2" y="123.9">0</text>
<text x="393.2" y="125.7">1</text>
<text x="393.2" y="129">0</text>
<text x="393.2" y="130.8">1</text>
<text x="393.2" y="134.1">0</text>
<text x="393.2" y="135.9">1</text>
<text x="393.2" y="157">0</text>
<text x="393.2" y="158.7">1</text>
<text x="393.2" y="162">0</text>
<text x="393.2" y="163.8">1</text>
<text x="393.2" y="167.1">0</text>
<text x="393.2" y="168.9">1</text>
<text x="393.2" y="172.2">0</text>
<text x="393.2" y="174">1</text>
</g>
</svg>
